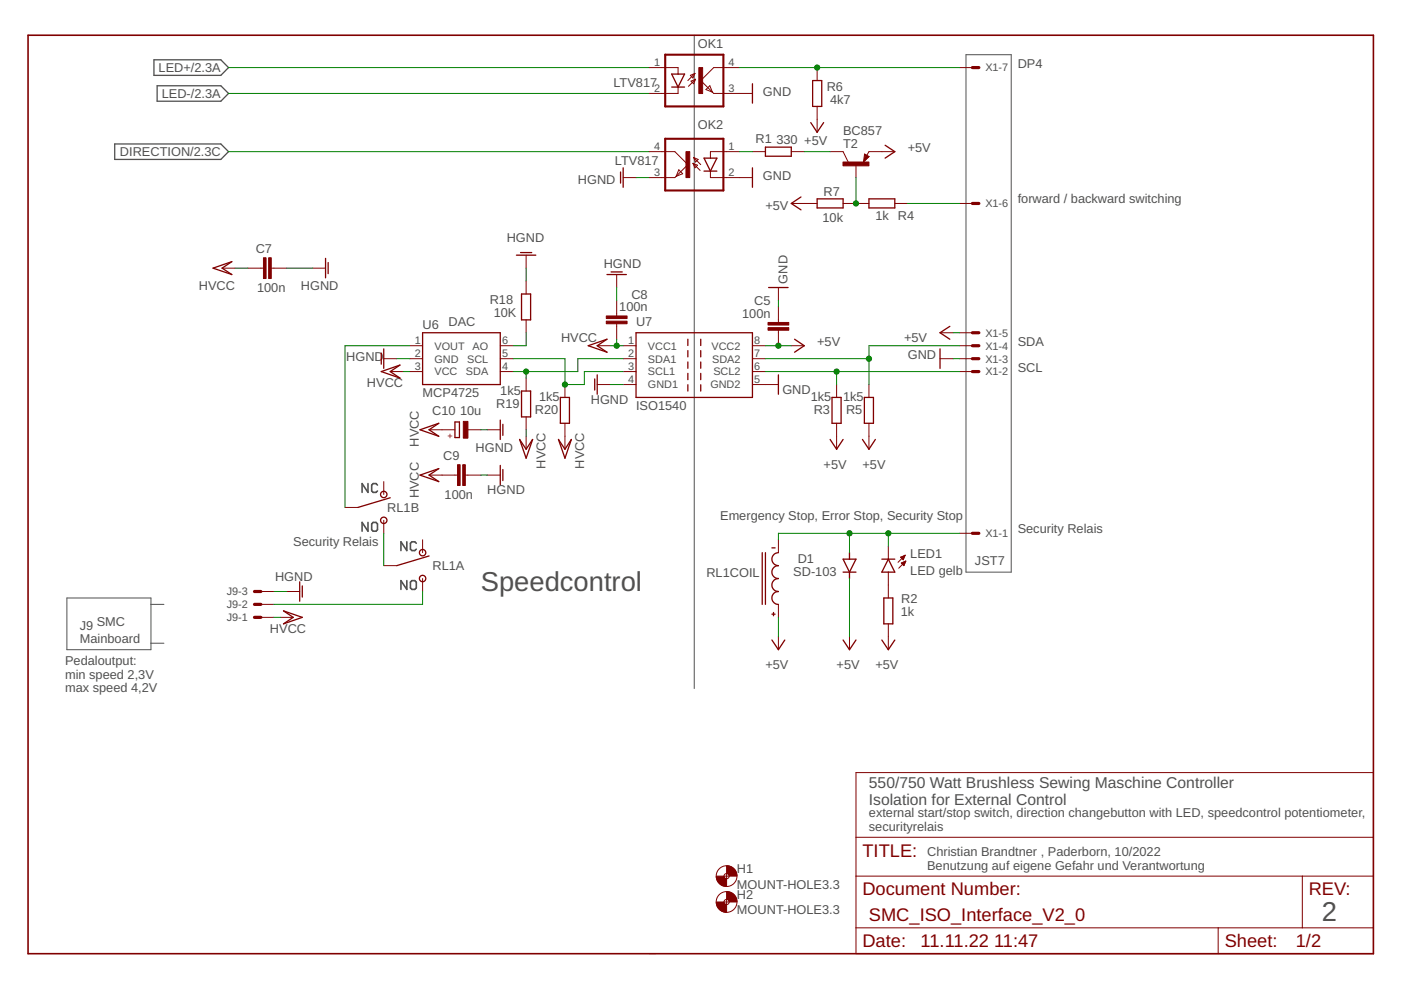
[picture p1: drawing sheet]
<svg xmlns="http://www.w3.org/2000/svg" width="297mm" height="210mm" viewBox="0 0 297 210" stroke-linecap="round" stroke-linejoin="round" font-family="sans-serif">
<path d="M147.2 7.5v138.5M204.8 11.6h9.6v109.7h-9.6zM14.2 126.8h17.8v11h-17.8zM32 136.4h2.8M32 128.1h2.8M137.6 202.2h1.4" fill="none" stroke="#505050" stroke-width=".21"/>
<path d="M78 102.5v1.9l-1.2-1.9v1.9M78 110.8v1.8l-1.2-1.8v1.8M79.1 110.8h.6l.3 .3v1.2l-.3 .3h-.6l-.3-.3v-1.2zM80 102.8l-.3-.3h-.6l-.3 .3v1.3l.3 .3h.6l.3-.3M86.3 114.9v1.8l-1.3-1.8v1.8M88.3 115.2l-.4-.3h-.6l-.3 .3v1.2l.3 .3h.6l.4-.3M86.3 123.1v1.9l-1.3-1.9v1.9M87.3 123.1h.6l.4 .3v1.3l-.4 .3h-.6l-.3-.3v-1.3z" fill="none" stroke="#505050" stroke-width=".34"/>
<path d="M32.6 12.7h14.2l1.7 1.6-1.7 1.7h-14.2zM33.3 18.2h13.5l1.7 1.6-1.7 1.7h-13.5zM24.3 30.5h22.5l1.7 1.7-1.7 1.6h-22.5z" fill="none" stroke="#505050" stroke-width=".28"/>
<path d="M5.9 7.5h285.3v194.7h-285.3z" fill="none" stroke="#800000" stroke-width=".34"/>
<g fill="none" stroke="#800000" stroke-width=".21">
<path d="M137.6 14.3h6.2v1.4M143.8 18.5v1.3h-6.2M146.4 16l.9-.4-.4 .9zM146.5 17.2l1-.4-.4 1zM147.3 15.6l-1.5 1.5M147.5 16.8l-1.5 1.5M149.7 19l.8-.8 .5 1.3zM151 19.5l.3 .3h8.2M156.8 14.3h-5.5l-2.7 2.8 2.4 2.4M173.2 14.3v2.8M203.4 14.3h2.8M132.1 37.7h2.8"/>
<path d="M137.6 32.2h5.5l2.7 2.7-2.7 2.8h-5.5M143.9 36l.8 .8-1.3 .6zM146.9 34.6l1.5 1.5M146.9 34.6l1 .4-.6 .6zM147.1 33.4l.9 .4-.5 .6zM147.1 33.4l1.5 1.5M150.6 36.3v1.4h8.9M156.8 32.2h-6.2v1.3M159.5 32.2h2.8M167.8 32.2h2.7M173.2 22.6v5.4M176 32.2h2.8l1 2.2"/>
<path d="M181.5 34.9v2.8M183.3 32.7l1 .5-1.2 1.2zM189.7 32.2h-5.5l-.4 .8M47.1 56.9h2.7M52.6 56.9h3.3M57.5 56.9h3.3M66.3 56.9h2.7M111.5 54.1v2.8M111.5 59.6v2.7M130.7 58.2v2.8M167.8 43.1h5.4M178.8 43.1h5.4"/>
<path d="M189.7 43.1h2.7M203.4 43.1h2.8M81.4 76.1h2.7M82.7 78.8h2.8M86.9 73.3h2.7M86.9 76.1h2.7M86.9 78.8h2.7M106.1 73.3h2.7M106.1 76.1h2.7M106.1 78.8h2.7M111.5 67.8v2.7M126.6 73.3h2.8"/>
<path d="M130.7 63.7v3.3M130.7 68.6v3.3M132.1 73.3h2.8M132.1 76.1h2.8M132.1 78.8h2.8M159.5 73.3h2.8M159.5 76.1h2.8M159.5 78.8h2.8M165 61v2.7M165 65.1v3.3M165 70v3.3M167.8 73.3h2.7"/>
<path d="M199.3 76.1h2.8M199.3 70.5h2.8M203.4 73.3h2.8M203.4 76.1h2.8M203.4 78.8h2.8M203.4 70.5h2.8M91 91.1h5.5M99.2 91.1h2.7M103.3 91.1h2.8M111.5 80.2v2.7M111.5 88.4v2.7M111.5 92.5v2.7"/>
<path d="M119.8 81.5v2.8M119.8 89.7v5.5M126.6 81.5h2.8M132.1 81.5h2.8M159.5 81.5h5.5M177.4 81.5v2.8M177.4 89.7v5.5M184.2 81.5v2.8M184.2 89.7v5.5M73.2 107.6h2.7M81.4 102.1v2.7M81.4 110.3v2.8"/>
<path d="M81.4 119.9h2.7M89.6 114.4v2.8M91 100.7h6M98.7 100.7h3.2M103.3 100.7h2.8M165 114.4v2.8M188.3 115.8v2.8M191 118.1h.7M191.1 118.3h.6M191.1 119.4l.9-.4-.4 .9zM191.2 119.5h.6M191.2 119.3h.7"/>
<path d="M191.2 118.4h.4M191.3 118h.5M191.3 119.6h.5M191.3 118.5h.3M191.4 119.7h.3M191.5 118.7h.1M191.5 119.2h.4M191.6 119.9h.1M191.6 117.9h.3M191.8 119.1h.2M191.9 117.7l-1.5 1.5M191.9 117.7l-.4 1"/>
<path d="M191.9 117.7l-1 .5 .6 .5M191.9 117.7v.1M192 119l-1.5 1.5M203.4 113.1h2.8M55.3 125.4h2.8M55.3 130.9h2.8M55.3 128.1h2.8M59.4 130.9h2.8M60.8 125.4h2.7M89.6 122.7v2.7M165 128.1v2.8M165 135v2.8"/>
<path d="M180.1 135v2.8M188.3 121.3v5.5M188.3 132.3v5.5M181.5 163.8h109.7v38.4h-109.7zM181.5 177.5h109.7M153.5 185.8h1.1M153.5 191.2h1.1M154.1 185.2v1.1M154.1 190.7v1.1M181.5 185.8h109.7M181.5 196.7h109.7M258.3 196.7v5.5"/>
<path d="M276.1 185.8v10.9"/>
<circle cx="154.1" cy="191.2" r="2.2"/>
<circle cx="154.1" cy="185.8" r="2.2"/>
<circle cx="154.1" cy="191.2" r=".55"/>
<circle cx="154.1" cy="185.8" r=".55"/>
</g>
<g fill="none" stroke="#800000" stroke-width=".28">
<path d="M142.4 15.7h2.7l-1.3 2.8zM142.4 18.5h2.7M159.5 17.8v4.1M172.3 17.1h1.9v5.5h-1.9zM131.6 36.5v2.3M132.1 35.6v4.1M149.3 33.5h2.7l-1.4 2.8zM149.3 36.3h2.7M159.5 35.6v4.1M162.3 31.2h5.5v1.9h-5.5zM171.9 26l1.3 2 1.4-2M183.4 32.9l.7 .4-.8 .8 .1-1.1 .4 .3-.3 .4v-.4"/>
<path d="M187.7 30.8l2 1.4-2 1.3M45.2 56.9l3.9-1.4-2 1.4 2 1.3zM69 54.8v4.1M69.6 55.7v2.3M109.5 54.1h4.1M110.4 53.6h2.3M128.7 58.2h4.1M129.6 57.7h2.3M169.8 41.8l-2 1.3 2 1.4M173.2 42.2h5.6v1.9h-5.6zM184.2 42.2h5.5v1.9h-5.5zM80.8 78.8l4-1.4-2.1 1.4 2.1 1.4z"/>
<path d="M80.8 74.9v2.3M81.4 74v4.1M89.6 70.5h16.5v11h-16.5zM110.6 62.3h1.9v5.5h-1.9zM124.7 73.3l4-1.4-2.1 1.4 2.1 1.4zM126.6 79.5v4.1M134.9 70.5h24.6v13.8h-24.6zM145.8 71.9v1.4M145.8 74.3v1.4M145.8 76.8v1.3M145.8 79.2v1.3M148.6 71.9v1.4"/>
<path d="M148.6 74.3v1.4M148.6 76.8v1.3M148.6 79.2v1.3M163 61h4.1M165 79.5v4.1M168.5 71.9l2 1.4-2 1.4M199.3 74v4.1M201.4 69.2l-2.1 1.3 2.1 1.4M89 91.1l4-1.4-2 1.4 2 1.4zM96.5 89.5h.9v3.3h-.9zM106.1 89.1v4.1M106.1 98.7v4.1"/>
<path d="M106.6 90v2.3M106.6 99.5v2.4M110.2 93.2l1.3 2 1.4-2-1.4 4zM110.6 82.9h1.9v5.5h-1.9zM118.4 93.2l1.4 2 1.3-2-1.3 4zM118.8 84.3h1.9v5.4h-1.9zM126.1 80.3v2.4M145.8 81.6v1.3M148.6 81.6v1.3M176 93.2l1.4 2 1.4-2M176.4 84.3h1.9v5.4h-1.9zM182.9 93.2l1.3 2 1.4-2"/>
<path d="M183.3 84.3h1.9v5.4h-1.9zM82.7 105.5l-6.8 2.1M89 100.7l4-1.3-2 1.3 2 1.4zM91 117.9l-6.9 2M161.6 117.2v10.9M162.3 117.2v10.9M163.7 116.2h.6M165 117.2a1.38 1.38 0 0 0-1.3 1.4 1.38 1.38 0 0 0 1.3 1.3 1.37 1.37 0 0 0-1.3 1.4 1.37 1.37 0 0 0 1.3 1.4 1.38 1.38 0 0 0-1.3 1.3 1.38 1.38 0 0 0 1.3 1.4 1.37 1.37 0 0 0-1.3 1.4 1.37 1.37 0 0 0 1.3 1.3M178.8 118.6h2.7l-1.4 2.7zM180.1 117.2v1.4M187 118.6h2.7M188.3 118.6l1.4 2.7h-2.7z"/>
<path d="M60.1 129.5l4 1.4-4 1.4 2.1-1.4zM63.5 123.4v4.1M64.1 124.2v2.4M163.7 130.2h.6M163.7 135.7l1.3 2.1 1.4-2.1M164 129.9v.7M178.8 121.3h2.7M178.8 135.7l1.3 2.1 1.4-2.1M180.1 121.3v1.4M187 135.7l1.3 2.1 1.4-2.1M187.4 126.8h1.9v5.5h-1.9z"/>
<circle cx="81.4" cy="110.3" r=".68"/>
<circle cx="81.4" cy="104.8" r=".68"/>
<circle cx="89.6" cy="117.2" r=".68"/>
<circle cx="89.6" cy="122.7" r=".68"/>
</g>
<path d="M141 11.6h12.4v11h-12.4zM141 29.4h12.4v11h-12.4z" fill="none" stroke="#800000" stroke-width=".44"/>
<g fill="#800000" stroke="#800000" stroke-width=".21">
<path d="M148.2 14.3h.8v5.5h-.8z"/>
<path d="M55.9 54.7h.5v4.4h-.5z"/>
<path d="M57 54.7h.5v4.4h-.5z"/>
<path d="M162.8 68.4h4.4v.5h-4.4z"/>
<path d="M162.8 69.5h4.4v.5h-4.4z"/>
<path d="M97 98.5h.6v4.4h-.6z"/>
<path d="M98.1 98.5h.6v4.4h-.6z"/>
<path d="M98.2 89.3h1v3.6h-1z"/>
<path d="M128.5 67h4.4v.5h-4.4z"/>
<path d="M128.5 68.1h4.4v.5h-4.4z"/>
<path d="M178.7 34.4h5.5v.8h-5.5z"/>
<path d="M145.4 32.2h.8v5.5h-.8z"/>
</g>
<path d="M206.2 14.3h1.3M206.2 43.1h1.3M206.2 78.8h1.3M206.2 76.1h1.3M206.2 73.3h1.3M206.2 70.5h1.3M206.2 113.1h1.3M54 130.9h1.3M54 128.1h1.3M54 125.4h1.3" fill="none" stroke="#800000" stroke-width=".68"/>
<g fill="#800000" stroke="#800000" stroke-width=".21">
<path d="M154.1 183.6a2.17 2.17 0 0 1 2.2 2.2h-1.7l-.1-.4-.4-.2z" fill-rule="evenodd"/>
<path d="M151.9 185.8h1.6l.2 .4 .4 .1v1.6a2.17 2.17 0 0 1-2.2-2.1z" fill-rule="evenodd"/>
<path d="M154.1 189a2.17 2.17 0 0 1 2.2 2.2h-1.7l-.1-.3-.4-.2z" fill-rule="evenodd"/>
<path d="M151.9 191.2h1.6l.1 .4 .5 .2v1.6a2.17 2.17 0 0 1-2.2-2.2z" fill-rule="evenodd"/>
</g>
<g fill="none" stroke="#008000" stroke-width=".21">
<path d="M48.5 14.3h89.1M48.5 19.8h89.1M156.8 14.3h46.6M48.5 32.2h89.1M134.9 37.7h2.7M156.8 32.2h2.7M170.5 32.2h5.5M181.5 37.7v5.4M49.8 56.9h2.8M60.8 56.9h5.5M111.5 56.9v2.7M192.4 43.1h11"/>
<path d="M84.1 76.1h2.8M85.5 78.8h1.4M86.9 73.3h-13.7v34.3M108.8 76.1h11v5.4h4.1v-2.7h8.2M111.5 70.5v2.8h-2.7M111.5 78.8v1.4M129.4 73.3h2.7M130.7 61v2.7M130.7 71.9v1.4M132.1 76.1h-9.6v2.7h-13.7M162.3 76.1h21.9M162.3 73.3h5.5"/>
<path d="M162.3 78.8h41.1M165 63.7v1.4M177.4 78.8v2.7M202.1 76.1h1.3M202.1 70.5h1.3M203.4 73.3h-19.2v8.2M101.9 91.1h1.4M111.5 91.1v1.4M129.4 81.5h2.7M81.4 113.1v6.8M101.9 100.7h1.4M180.1 113.1v4.1"/>
<path d="M188.3 113.1v2.7M203.4 113.1h-38.4v1.3M58.1 125.4h2.7M58.1 130.9h1.3M89.6 125.4v2.7h-31.5M165 130.9v4.1M180.1 122.7v12.3"/>
</g>
<g fill="#008000" stroke="#008000" stroke-width=".21">
<circle cx="165" cy="73.3" r=".55"/>
<circle cx="111.5" cy="78.8" r=".55"/>
<circle cx="173.2" cy="14.3" r=".55"/>
<circle cx="181.5" cy="43.1" r=".55"/>
<circle cx="130.7" cy="73.3" r=".55"/>
<circle cx="119.8" cy="81.5" r=".55"/>
<circle cx="180.1" cy="113.1" r=".55"/>
<circle cx="188.3" cy="113.1" r=".55"/>
<circle cx="184.2" cy="76.1" r=".55"/>
<circle cx="177.4" cy="78.8" r=".55"/>
</g>
<g font-size="5.8" fill="#505050">
<text x="101.9" y="125.4">Speedcontrol</text>
<text x="280.2" y="195.3">2</text>
</g>
<g font-size="3.9" fill="#800000">
<text x="182.9" y="181.6">TITLE:</text>
<text x="182.9" y="189.9">Document Number:</text>
<text x="277.5" y="189.9">REV:</text>
<text x="184.2" y="195.3">SMC_ISO_Interface_V2_0</text>
<text x="182.9" y="200.8">Date:</text>
<text x="195.2" y="200.8">11.11.22</text>
<text x="210.8" y="200.8">11:47</text>
<text x="259.7" y="200.8">Sheet:</text>
<text x="274.7" y="200.8">1/2</text>
</g>
<g font-size="3.3" fill="#505050">
<text x="184.2" y="167.1">550/750 Watt Brushless Sewing Maschine Controller</text>
<text x="184.2" y="170.7">Isolation for External Control</text>
</g>
<g font-size="2.7" fill="#505050">
<text x="148" y="10.1">OK1</text>
<text x="33.6" y="15.3">LED+/2.3A</text>
<text x="215.8" y="14.3">DP4</text>
<text x="34.3" y="20.8">LED-/2.3A</text>
<text x="130.1" y="18.4">LTV817</text>
<text x="161.8" y="20.4">GND</text>
<text x="175.3" y="19.2">R6</text>
<text x="176" y="22">4k7</text>
<text x="148" y="27.4">OK2</text>
<text x="178.7" y="28.6">BC857</text>
<text x="25.4" y="33.1">DIRECTION/2.3C</text>
<text x="130.4" y="34.9">LTV817</text>
<text x="160.2" y="30.2">R1</text>
<text x="164.6" y="30.5">330 +5V</text>
<text x="178.7" y="31.3">T2</text>
<text x="192.5" y="32.2">+5V</text>
<text x="122.5" y="39">HGND</text>
<text x="161.8" y="38.2">GND</text>
<text x="174.6" y="41.5">R7</text>
<text x="162.3" y="44.5">+5V</text>
<text x="174.4" y="47">10k</text>
<text x="185.6" y="46.7">1k R4</text>
<text x="215.8" y="43.1">forward / backward switching</text>
<text x="54.2" y="53.7">C7</text>
<text x="107.4" y="51.4">HGND</text>
<text x="128" y="56.8">HGND</text>
<text x="42.1" y="61.5">HVCC</text>
<text x="54.5" y="61.9">100n</text>
<text x="63.8" y="61.5">HGND</text>
<text x="103.8" y="64.5">R18</text>
<text x="133.9" y="63.3">C8</text>
<text x="159.9" y="64.7">C5</text>
<text x="167" y="60.1" transform="rotate(-90 167 60.1)">GND</text>
<text x="89.6" y="69.7">U6</text>
<text x="95.1" y="69.2">DAC</text>
<text x="104.7" y="67.3">10K</text>
<text x="131.3" y="66">100n</text>
<text x="134.9" y="69.2">U7</text>
<text x="157.4" y="67.4">100n</text>
<text x="73.4" y="76.6">HGND</text>
<text x="118.9" y="72.5">HVCC</text>
<text x="173.3" y="73.3">+5V</text>
<text x="191.7" y="72.5">+5V</text>
<text x="192.5" y="76">GND</text>
<text x="215.8" y="73.3">SDA</text>
<text x="77.8" y="82.1">HVCC</text>
<text x="106.1" y="83.7">1k5</text>
<text x="165.9" y="83.5">GND</text>
<text x="215.8" y="78.8">SCL</text>
<text x="89.6" y="84.3">MCP4725</text>
<text x="91.6" y="88.1">C10</text>
<text x="97.6" y="88.1">10u</text>
<text x="105.2" y="86.4">R19</text>
<text x="113.4" y="87.8">R20</text>
<text x="114.3" y="85.1">1k5</text>
<text x="125.3" y="85.6">HGND</text>
<text x="134.9" y="87">ISO1540</text>
<text x="171.9" y="85.1">1k5</text>
<text x="172.5" y="87.8">R3</text>
<text x="178.7" y="85.1">1k5</text>
<text x="179.4" y="87.8">R5</text>
<text x="88.8" y="94.7" transform="rotate(-90 88.8 94.7)">HVCC</text>
<text x="100.8" y="95.8">HGND</text>
<text x="94" y="97.6">C9</text>
<text x="115.7" y="99.4" transform="rotate(-90 115.7 99.4)">HVCC</text>
<text x="123.9" y="99.4" transform="rotate(-90 123.9 99.4)">HVCC</text>
<text x="174.6" y="99.4">+5V</text>
<text x="182.9" y="99.4">+5V</text>
<text x="88.8" y="105.7" transform="rotate(-90 88.8 105.7)">HVCC</text>
<text x="94.3" y="105.8">100n</text>
<text x="103.3" y="104.8">HGND</text>
<text x="82.1" y="108.6">RL1B</text>
<text x="152.7" y="110.3">Emergency Stop, Error Stop, Security Stop</text>
<text x="215.8" y="113.1">Security Relais</text>
<text x="62.2" y="115.8">Security Relais</text>
<text x="169.1" y="119.4">D1</text>
<text x="193" y="118.3">LED1</text>
<text x="206.7" y="119.8">JST7</text>
<text x="58.3" y="123.2">HGND</text>
<text x="91.7" y="120.9">RL1A</text>
<text x="149.8" y="122.2">RL1COIL</text>
<text x="168.2" y="122.1">SD-103</text>
<text x="193" y="122">LED gelb</text>
<text x="191" y="130.6">1k</text>
<text x="191.1" y="127.9">R2</text>
<text x="16.9" y="133.5">J9</text>
<text x="16.9" y="136.4">Mainboard</text>
<text x="20.5" y="132.8">SMC</text>
<text x="57.2" y="134.2">HVCC</text>
<text x="13.8" y="141.1">Pedaloutput:</text>
<text x="13.8" y="143.9">min speed 2,3V</text>
<text x="162.3" y="141.9">+5V</text>
<text x="177.4" y="141.9">+5V</text>
<text x="185.6" y="141.9">+5V</text>
<text x="13.8" y="146.8">max speed 4,2V</text>
<text x="184.2" y="173.3">external start/stop switch, direction changebutton with LED, speedcontrol potentiometer,</text>
<text x="184.2" y="176.1">securityrelais</text>
<text x="156.3" y="185.1">H1</text>
<text x="196.6" y="181.5">Christian Brandtner , Paderborn, 10/2022</text>
<text x="196.6" y="184.4">Benutzung auf eigene Gefahr und Verantwortung</text>
<text x="156.3" y="188.4">MOUNT-HOLE3.3</text>
<text x="156.3" y="190.6">H2</text>
<text x="156.3" y="193.9">MOUNT-HOLE3.3</text>
</g>
<g font-size="2.3" fill="#505050">
<text x="138.7" y="13.9">1</text>
<text x="154.4" y="13.9">4</text>
<text x="208.9" y="15.2">X1-7</text>
<text x="138.7" y="19.4">2</text>
<text x="154.4" y="19.4">3</text>
<text x="138.7" y="31.8">4</text>
<text x="154.4" y="31.8">1</text>
<text x="138.7" y="37.3">3</text>
<text x="154.4" y="37.3">2</text>
<text x="208.9" y="44">X1-6</text>
<text x="208.9" y="71.4">X1-5</text>
<text x="87.9" y="72.9">1</text>
<text x="87.9" y="75.7">2</text>
<text x="92.1" y="74.1">VOUT</text>
<text x="92.1" y="76.9">GND</text>
<text x="99" y="76.9">SCL</text>
<text x="100.2" y="74.1">AO</text>
<text x="106.4" y="72.9">6</text>
<text x="106.4" y="75.7">5</text>
<text x="133.2" y="72.9">1</text>
<text x="133.2" y="75.7">2</text>
<text x="137.4" y="74.1">VCC1</text>
<text x="137.4" y="76.9">SDA1</text>
<text x="150.9" y="74.1">VCC2</text>
<text x="151" y="76.9">SDA2</text>
<text x="159.9" y="72.9">8</text>
<text x="159.9" y="75.7">7</text>
<text x="208.9" y="76.9">X1-3</text>
<text x="208.9" y="74.1">X1-4</text>
<text x="87.9" y="78.4">3</text>
<text x="92.1" y="79.6">VCC</text>
<text x="98.8" y="79.6">SDA</text>
<text x="106.4" y="78.4">4</text>
<text x="133.2" y="81.1">4</text>
<text x="133.2" y="78.4">3</text>
<text x="137.4" y="82.4">GND1</text>
<text x="137.4" y="79.6">SCL1</text>
<text x="150.6" y="82.4">GND2</text>
<text x="151.2" y="79.6">SCL2</text>
<text x="159.9" y="81.1">5</text>
<text x="159.9" y="78.4">6</text>
<text x="208.9" y="79.6">X1-2</text>
<text x="208.9" y="113.9">X1-1</text>
<text x="48.1" y="131.7">J9-1</text>
<text x="48.1" y="129">J9-2</text>
<text x="48.1" y="126.2">J9-3</text>
</g>
<text font-size="1.9" fill="#800000" x="94.9" y="93.1">+</text>
</svg>
